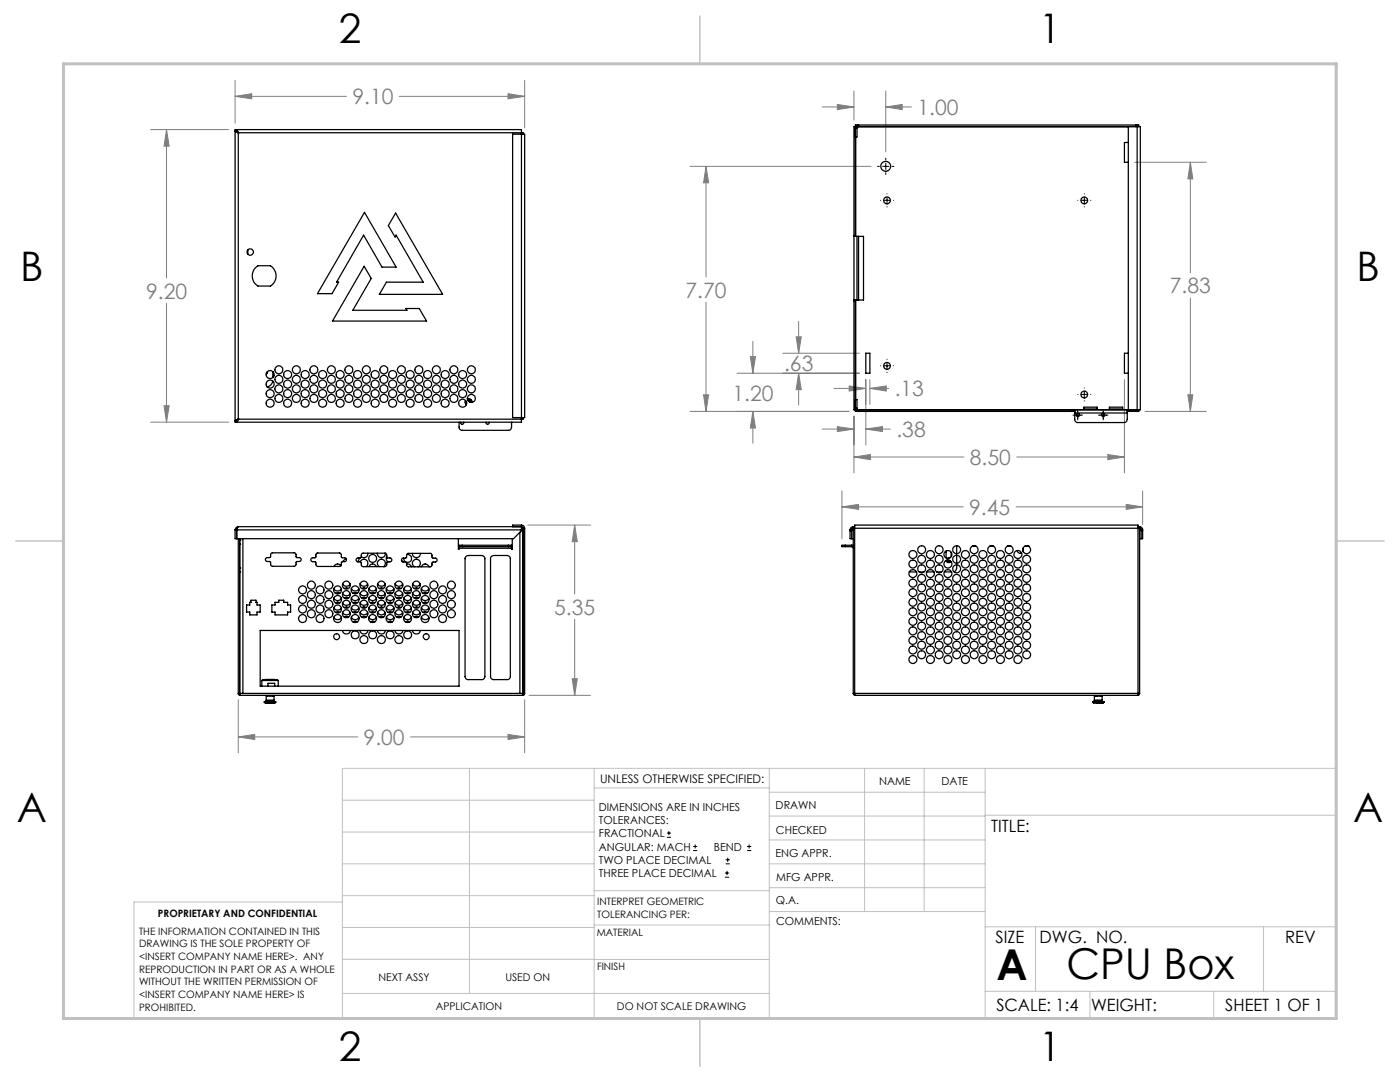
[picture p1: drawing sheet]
<svg xmlns="http://www.w3.org/2000/svg" width="279mm" height="216mm" viewBox="0 0 279 216" stroke-linecap="round" stroke-linejoin="round" font-family="sans-serif">
<g fill="none" stroke="#000" stroke-width=".2">
<path d="M175.1 33.2h.4M175.7 40h.1M176.1 33.2h1.3M176.4 40h1.3M176.8 31.6v.3M176.8 32.6v1.2M176.8 34.5v.3M177 38.7h.1M177 39.3v1.3M178 33.2h.4M178.3 40h.1M215.1 40h.1"/>
<path d="M215.8 40h1.2M216.4 38.7h.1M216.4 39.3v1.3M217.7 40h.1M177 41.2v.1M216.4 41.2v.1M175.7 73h.1M176.4 73h1.3M177 71.7h.1M177 72.4v1.2M177 74.3h.1M178.3 73h.1"/>
<path d="M215.1 78.7h.1M215.8 78.7h1.2M216.4 77.4h.1M216.4 78.1v1.2M216.4 80h.1M217.7 78.7h.1M214.1 82.8h1.9M215.1 81.9v1.9M219.2 82.8h1.9M220.2 81.9v1.9M133.1 167.1h.8M133.1 166.2h.8"/>
<path d="M133.5 165.8v.9M138.3 169.7h.8M138.3 168.9h.8M138.7 168.5v.8M144.7 175h.8M144.7 174.2h.8M144.8 172.4h.9M144.8 171.6h.9M145.1 173.8v.8M145.2 171.1v.9M149.1 169.7h.8M149.1 168.9h.8"/>
<path d="M149.5 168.5v.8"/>
</g>
<g fill="none" stroke="#808080" stroke-width=".2">
<path d="M46.9 19.2l3.3-.5v1zM46.9 16.1v8.5M46.9 19.2h22.2M79.7 19.2h25M101.4 18.7l3.3 .5-3.3 .5zM104.7 16.1v9.4M170.4 18.2v5.8M176.8 18.2v12.1M30.1 25.9h15.5M33.2 25.9l.6 3.3h-1.1zM33.2 25.9v29.6M137.7 33.2h36.1"/>
<path d="M140.9 33.2l.5 3.3h-1zM140.9 33.2v22.1M164.1 21.3h6.3M167.1 20.8l3.3 .5-3.3 .6zM176.8 21.3l3.3-.5v1.1zM176.8 21.3h5.1M226.4 32.4h14.3M237.6 32.4l.5 3.3h-1zM237.6 32.4v22M237.6 59.5v22.6M33.2 60.5v23.7M140.4 78.8h1l-.5 3.3z"/>
<path d="M140.9 60.3v21.8M147.1 74.5h24.4M149.8 71.2h1l-.6 3.3zM150.2 68.1v6.4M156.2 70.5h15.3M158.9 67.2h1l-.5 3.3zM159.4 74.5l.5 3.3h-1zM159.4 64.1v6.4M159.4 74.5v6.3M166.4 77.5h6.4M169.5 77l3.3 .5-3.3 .5zM172.8 75.7v13.1"/>
<path d="M173.6 77.5l3.3-.5v1zM173.6 75.7v5M173.6 77.5h3.8M224.4 75.7v18.7M237.1 78.8h1l-.5 3.3zM30.1 84.2h15.5M32.7 81h1.1l-.6 3.2zM137.7 82.1h31.7M150.2 82.1l.6 3.3h-1zM150.2 82.1v6.3M164.1 85.6h6.3M167.1 85.1l3.3 .5-3.3 .5z"/>
<path d="M168 98v9.5M170.4 91.2l3.3-.5v1zM170.4 83v11.4M170.4 91.2h22M172.8 85.6l3.3-.5v1zM172.8 85.6h4.9M202.9 91.2h21.5M221.1 90.7l3.3 .5-3.3 .5zM228 98v6.6M228.5 82.1h12.2M105.3 104.8h12.6M114.7 104.8l.5 3.3h-1z"/>
<path d="M114.7 104.8v13.7M168 101.1l3.3-.5v1zM168 101.1h24.2M202.8 101.1h25.2M224.8 100.6l3.2 .5-3.2 .5zM47.6 139.6v10.6M104.7 139.6v10.6M105.6 138.7h12.3M114.2 135.4h1l-.5 3.3zM114.7 123.6v15.1M47.6 147l3.2-.5v1.1zM47.6 147h23.8"/>
<path d="M81.9 147h22.8M101.4 146.5l3.3 .5-3.3 .6z"/>
</g>
<g fill="none" stroke="#c0c0c0" stroke-width=".2">
<path d="M68.3 159.7h50.3M93.7 153.3v44.9M118.6 153.3v49.9M118.6 157.2h34.9M153.5 153.3v49.9M153.5 158.1h43.1M172.5 153.3v28.6M184.4 153.3v28.6M196.6 153.3v49.9M68.3 180h-41.6v23.2h240v-49.9h-198.4v49.9M68.3 178.7h50.3M68.3 172.4h50.3"/>
<path d="M68.3 166h50.3M118.6 177.7h35M153.5 167.6h43.1M153.5 162.8h43.1M153.5 172.4h43.1M153.5 177.1h43.1M196.6 162.7h70.1M68.3 198.2h85.2M68.3 191.4l85.2 .1M68.3 185.1h50.3M118.6 184.6h35M153.6 181.9h43"/>
<path d="M196.6 197.8h70.1M196.6 184.9h70.1M206.7 184.9v12.9M217.5 197.8v5.4M242.2 197.8v5.4M252.2 184.9v12.9"/>
</g>
<path d="M139.7 3.2v9.5M3.1 107.9h9.6M266.7 107.9h9.5M139.7 203.2v9.6" fill="none" stroke="#c0c0c0" stroke-width=".3"/>
<path d="M12.7 12.7h254v190.5h-254z" fill="none" stroke="#c0c0c0" stroke-width=".6"/>
<path d="M114.7 104.8l.5 3.3h-1zM114.2 135.4h1l-.5 3.3zM101.4 146.5l3.3 .5-3.3 .6zM47.6 147l3.2-.5v1.1zM33.2 25.9l.6 3.3h-1.1zM32.7 81h1.1l-.6 3.2zM46.9 19.2l3.3-.5v1zM101.4 18.7l3.3 .5-3.3 .5zM168 101.1l3.3-.5v1zM224.8 100.6l3.2 .5-3.2 .5zM159.4 74.5l.5 3.3h-1zM158.9 67.2h1l-.5 3.3zM150.2 82.1l.6 3.3h-1zM149.8 71.2h1l-.6 3.3zM140.9 33.2l.5 3.3h-1zM140.4 78.8h1l-.5 3.3zM167.1 85.1l3.3 .5-3.3 .5zM172.8 85.6l3.3-.5v1zM167.1 20.8l3.3 .5-3.3 .6zM176.8 21.3l3.3-.5v1.1zM169.5 77l3.3 .5-3.3 .5zM173.6 77.5l3.3-.5v1zM221.1 90.7l3.3 .5-3.3 .5zM170.4 91.2l3.3-.5v1zM237.1 78.8h1l-.5 3.3zM237.6 32.4l.5 3.3h-1z" fill="#808080"/>
<g fill="none" stroke="#000" stroke-width=".25">
<path d="M46.9 25.9h57.2v58.3h-57.2zM47.2 26.2l.1-.3 .3 .6M47.2 26.2h-.3l.7 .3M47.2 26.2l.4 .3M47.6 26.5h56.8v.3l-.3-.2M47.6 26.5v57.1M47.6 26.5h.1M102.3 26.8h2.4v56.5h-2.4zM170.7 25.3h.1M170.8 27.3v19.9M170.8 25.3h-.4v56.5h.4M171 25.6v1.7h-.3"/>
<path d="M171.1 25.3h54.1M171.3 25.3v-.4a.6 .6 0 0 0-.6 .7h.3M171.3 25.3h-.2l-.1 .3M171.3 25.3h55.6M225.2 25.3v56.5h1.7M225.2 28.4h-.8v4h.8M226.6 25.3v-.4l.6 .4h.1v-.4h-56.6v22.3M226.9 25.3h.7v56.5h-.7M226.9 25.3v56.5M49.5 49.9v.8M50.9 53.6l.6-.6h2.5a2.39 2.39 0 0 1 0 4.1h-2.5a2.39 2.39 0 0 1-.6-3.5zM72.7 53.1l1.4 2.5-3.7 6.3h10.8l-.2-.3h2.7l1.4 2.5h-18.7z"/>
<path d="M72.7 42.4l6.4 10.9h-2.9l-3.6-6.4-5.4 9.4h.4l-1.3 2.3h-2.9zM79 42.5l9.3 16.2h-12.6l1.4-2.4h7.4l-5.4-9.4-.3 .4-1.3-2.3zM170.4 47.2h.6M170.4 59.9h.6M170.4 47h.3M170.7 59.9v22.2h43M170.8 59.9v19.8M171 47.2h.3M171 59.9h.3M171 47.2v12.7M171.3 47.2v12.7M171.3 47.2h1v12.7h-1"/>
<path d="M53.4 74.1v.3h-.2M54.5 76.1l-.5 .7-.7 .4M54.5 74.8v-.5v.9M54.7 75l-.2 .1 .1-.1M92.9 79.9v.6l.2 .3M93.3 79.6a.67 .67 0 0 1 .9 .7 .7 .7 0 0 0-.9-.7zM93.3 79.8l.5 .1 .1 .4M93.4 80h.3l.1 .3M170.4 60h.3M170.7 79.7h.3v1.8M172.8 70.5h.8v4h-.8zM225.2 70.5h-.8v4h.8"/>
<path d="M47.6 83.6l-.4 .6v-.2M47.6 83.6l-.4 .4M47.6 83.6l-.7 .4h.3M47.6 83.6h.1M91.6 84.2v1a.6 .6 0 0 0 .7 .7h9.2a.6 .6 0 0 0 .6-.7v-1M91.9 84.2a.32 .32 0 0 0 .3 .5 .32 .32 0 0 0 .3-.5M93.1 80.2v.2M97 84.2a.32 .32 0 0 0 .3 .5 .32 .32 0 0 0 .3-.5M104.1 83.5l.3-.2v.3h-56.8M170.8 81.7h.1M171 81.5h-.3a.6 .6 0 0 0 .6 .6v-.3M171 81.5l.1 .2 .2 .1"/>
<path d="M171.1 81.7h54.1M171.3 81.8h42.4M213.7 82.1h.6M213.7 81.8h.6M213.7 81.8v.3M214.3 81.8h10.8M214.3 82.1h.2M214.3 81.8v.3M214.5 82.4v1.3a.6 .6 0 0 0 .6 .6h9.2a.66 .66 0 0 0 .7-.6v-1.3M214.5 81.8v.3M214.5 82.1v.3M214.5 82.4h10.5"/>
<path d="M216.3 81.2h2.7v.4h-2.7zM221.4 81.2h2.6v.4h-2.6zM225 81.8v.3M225 82.1v.3M225 82.1h.1M225.1 82.1h.6M225.1 81.8h.6v.3M225.1 81.8v.3M226.6 81.8v.3l.6-.3h.1v.3h-1.6M46.9 105.7h57.2M46.9 105.7v1.8h55.6l1.6-1.6v-.2M47.2 105.7h.1"/>
<path d="M47.2 105.7v1.8M47.3 105.6l-.1 .1M47.6 105.1l-.4 .6M47.6 105.1a.65 .65 0 0 0-.7 .6M47.6 105.1h56.5M47.6 107.5v30.9M47.8 114.1h.1M47.8 107.8h.1M47.8 107.5l.1 31.2M47.8 108.6h.1M47.8 113.3h.1M48.5 107.5v30.9"/>
<path d="M50.1 119.8h1v.4h.2v.5h.6v1.4h-.6v.6h-1.5v-.6h-.6v-1.4h.6v-.5h.3zM53.1 111.4l.8-.2 .1-.6 .2-.3h4.6l.3 .3v.6l.6 .1a.39 .39 0 0 1 .4 .4 .39 .39 0 0 1-.4 .3h-.5l-.1 .7-.4 .3h-4.4l-.3-.3-.1-.7-.8-.1-.1-.2zM62.1 111.4l.9-.1v-.6l.3-.4h4.6l.2 .4v.5l.7 .1a.39 .39 0 0 1 .3 .4 .39 .39 0 0 1-.3 .4h-.6l-.1 .6-.3 .3h-4.4l-.4-.3-.1-.6-.8-.1-.1-.3zM66.6 117.4a.79 .79 0 0 0 .8 .5 .79 .79 0 0 0 .7-.5M66.6 119.3a.79 .79 0 0 0 .8 .5 .79 .79 0 0 0 .7-.5M67 118.4l.4-.1 .4 .1M68.1 112.9a.81 .81 0 0 0-1.5 .1M68.4 118.4a.82 .82 0 0 0 .7 .5 .82 .82 0 0 0 .8-.5M68.4 116.5a.82 .82 0 0 0 .7 .5 .82 .82 0 0 0 .8-.5M68.7 117.4l.4-.1 .4 .1M68.7 119.3l.4-.1 .4 .1M69.1 111.6l-.4 .1-.3 .4"/>
<path d="M70.1 117.4a.79 .79 0 0 0 .8 .5 .79 .79 0 0 0 .7-.5M70.1 119.3a.79 .79 0 0 0 .8 .5 .79 .79 0 0 0 .7-.5M70.4 118.4l.5-.1 .4 .1M71.3 111.3h.7l.1-.7 .2-.2h4.6l.3 .2v.6l.6 .1a.39 .39 0 0 1 .4 .4 .39 .39 0 0 1-.4 .4h-.5l-.1 .7-.4 .3h-4.4l-.3-.3-.1-.7h-.7l-.2-.2v-.3zM71.6 111.3v.5l-.3 .3M71.9 118.4a.82 .82 0 0 0 .7 .5 .82 .82 0 0 0 .8-.5M71.9 116.5a.82 .82 0 0 0 .7 .5 .82 .82 0 0 0 .8-.5M71.9 112.1a.79 .79 0 0 1 1.2-.3 .79 .79 0 0 1-.1 1.3M72.2 117.4l.4-.1 .4 .1M72.2 119.3l.4-.1 .4 .1M73.4 110.4a.77 .77 0 0 1-.4 .8 .77 .77 0 0 1-.9-.1M73.6 117.4a.79 .79 0 0 0 .8 .5 .79 .79 0 0 0 .7-.5"/>
<path d="M73.6 113.1a.78 .78 0 0 1 .8-.6 .78 .78 0 0 1 .7 .6M73.6 119.3a.79 .79 0 0 0 .8 .5 .79 .79 0 0 0 .7-.5M73.9 118.4l.5-.1 .4 .1M75.3 110.4a.8 .8 0 0 0 .8 .9 .8 .8 0 0 0 .8-.9M75.4 118.4a.82 .82 0 0 0 .7 .5 .82 .82 0 0 0 .8-.5M75.4 116.5a.82 .82 0 0 0 .7 .5 .82 .82 0 0 0 .8-.5M75.7 117.4l.4-.1 .4 .1M75.7 113.1a.8 .8 0 0 1-.2-1.2 .8 .8 0 0 1 1.2 0 .8 .8 0 0 1-.2 1.2M75.7 119.3l.4-.1 .4 .1M77.1 117.4a.79 .79 0 0 0 .7 .5 .79 .79 0 0 0 .8-.5M77.1 119.3a.79 .79 0 0 0 .7 .5 .79 .79 0 0 0 .8-.5M77.2 111.1l-.1 .4 .4 .6"/>
<path d="M77.4 118.4l.5-.1 .4 .1M78.8 118.4a.82 .82 0 0 0 .8 .5 .82 .82 0 0 0 .8-.5M78.8 116.5a.82 .82 0 0 0 .8 .5 .82 .82 0 0 0 .8-.5M79.2 117.4l.4-.1 .4 .1M79.2 119.3l.4-.1 .4 .1M80.1 111.8l.3 .3M80.2 111.5l.9-.2v-.6l.3-.3h4.6l.2 .3v.5l.7 .2a.39 .39 0 0 1 .3 .4 .39 .39 0 0 1-.3 .3l-.6 .1-.1 .6-.3 .3h-4.4l-.4-.3v-.6l-.9-.2-.1-.2zM80.6 117.4a.79 .79 0 0 0 .7 .5 .79 .79 0 0 0 .8-.5M80.6 119.3a.79 .79 0 0 0 .7 .5 .79 .79 0 0 0 .8-.5M80.9 118.4l.5-.1 .4 .1M81.1 112.6h.5l.5 .5M81.2 110.7a.79 .79 0 0 1 1 .6 .79 .79 0 0 1-.8 .9 .79 .79 0 0 1-.8-.8"/>
<path d="M82.3 110.4a.8 .8 0 0 0 .8 .9 .8 .8 0 0 0 .8-.9M82.3 118.4a.82 .82 0 0 0 .8 .5 .82 .82 0 0 0 .8-.5M82.3 116.5a.82 .82 0 0 0 .8 .5 .82 .82 0 0 0 .8-.5M82.7 117.4l.4-.1 .4 .1M82.7 119.3l.4-.1 .4 .1M82.8 113.1a.8 .8 0 0 1-.3-1.2 .8 .8 0 0 1 1.2 0 .8 .8 0 0 1-.3 1.2M84.1 117.4a.79 .79 0 0 0 .7 .5 .79 .79 0 0 0 .8-.5M84.1 113.1a.79 .79 0 0 1 .8-.6 .79 .79 0 0 1 .7 .6M84.1 119.3a.79 .79 0 0 0 .7 .5 .79 .79 0 0 0 .8-.5M84.4 118.4l.4-.1 .5 .1M91.5 107.5v2.1h.1v-.2M91.6 109.1h.7"/>
<path d="M91.6 109.1v.3M91.6 109.4h10.5M92.3 108.8h-.7v.3M92.3 108.8v.3M92.3 108.8h9.2M92.3 109.1h9.2M93 111.1l.5-.3h2.6a.66 .66 0 0 1 .7 .7v23.5a.6 .6 0 0 1-.7 .6h-2.6a.6 .6 0 0 1-.7-.6v-23.6zM98.1 111.1l.4-.3h2.7a.66 .66 0 0 1 .6 .7v23.5a.6 .6 0 0 1-.6 .6h-2.7a.6 .6 0 0 1-.6-.6v-23.6zM101.5 109.1h.6M101.5 108.8h.6v.3M101.5 108.8v.3M102.1 109.1v.3"/>
<path d="M102.2 107.5v2.1h-.1v-.2M103.8 106.2v32.2M104.1 105.1v.6M104.1 105.4h.3M104.1 105.1l.3 .3M104.1 104.8a.6 .6 0 0 1 .6 .6M104.1 104.8v.3M104.1 104.8h-1.8v.3M104.4 105.4l-.1 33.3M104.4 105.4h.3M104.7 105.4v33M168.7 108.8h-.7v.3h.7"/>
<path d="M168.7 108.8h1.3M168.7 109.1h1.3M168.7 108.8v.3M169.7 105.7h.6M169.7 105.7v1.8h.6M169.7 105.9h.3M170 105.7h.1M170 109.1l.3 .3M170 108.8l.3 .1M170 105.7v1.8M170 108.8v.3M170 105.6v.1"/>
<path d="M170.3 105.4l-.3 .1v.2M170.3 105.1a.6 .6 0 0 0-.6 .6M170.3 105.4l-.3 .3M170.3 105.4h.3M170.3 105.1h.3M170.3 105.1v33.3M170.6 105.4v-.6h56.5v.6M170.6 105.4v33.3M170.6 105.4h56.5M181.5 114.1h1.4M183.4 114.1h1M185 114.1h1.4"/>
<path d="M186.9 114.1h1M188.5 114.1h1.4M188.8 111.8a.53 .53 0 0 0 .4 .5 .53 .53 0 0 0 .6-.3M188.9 111.8l.3 .3h.3l.2-.1M188.9 109.9l-.1 1.4M189 111.8l.3 .3 .3-.2M189.2 111.8l.1 .1 .1-.1M189.5 111.4h-.4M189.8 110.2v.9M190.9 112.7v.9l-.5 .5M190.9 108.9v1.6M190.9 110.8v1.6"/>
<path d="M194.1 109h.7M197.6 109h.7M201 109h.8M203 109.9l.4 .5 .5-.1M204.2 109.4v.7M204.5 109h.7M205.2 109h.1M227.1 105.4h.5l.2 .3M227.1 105.4l-.1 33.3M227.1 105.1h.3M227.4 105.1a.6 .6 0 0 1 .6 .6M227.4 105.7h.6"/>
<path d="M227.4 105.1v33.3M227.7 105.6l.1 .1M227.8 105.7h.1M227.8 105.9h.2M227.8 105.7v1.8M228 105.7v1.8h-.6M47.6 138.4l.1 .2 .2 .1M47.6 138.4h57.1M47.9 138.7h56.4M51.9 125.8h39.7v11.1h-39.7zM52.2 135.8h3.3M52.2 135.8l.2-.2h3l.1 .2"/>
<path d="M52.2 135.8v1.1M53 135.6h1.8M53.1 139.7l1.6 .1zM53.1 139.8h1.5M53.1 139.9h1.6M53.2 138.9h1.5M53.4 138.7v.1M53.5 136.9v-.6h1.3v.6M54.3 120.7h.6v-.5h.7v-.4h1v.4h.8v.5h.6v1.4h-.6v.6h-2.5v-.6h-.6zM54.4 138.7v.1M54.6 139.7v.1M54.6 139.8v.1"/>
<path d="M54.6 139.8h.1M54.7 138.9l-1.6-.1v1.2M54.7 138.9v1.1M55.5 135.8v1.1M66.6 121.2a.79 .79 0 0 0 .8 .5 .79 .79 0 0 0 .7-.5M66.6 123.1a.79 .79 0 0 0 .8 .5 .79 .79 0 0 0 .7-.4M67 120.3l.4-.1 .4 .1M67 122.2l.4-.1 .4 .1M68.3 125.8a.8 .8 0 0 0 .8 .7 .8 .8 0 0 0 .8-.7M68.4 120.3a.82 .82 0 0 0 .7 .5 .82 .82 0 0 0 .8-.5M68.4 122.2a.82 .82 0 0 0 .7 .5 .82 .82 0 0 0 .8-.5M68.7 121.2l.4-.1 .4 .1"/>
<path d="M68.7 123.2l.4-.2 .4 .2M70.1 121.2a.79 .79 0 0 0 .8 .5 .79 .79 0 0 0 .7-.5M70.1 123.1a.79 .79 0 0 0 .8 .5 .79 .79 0 0 0 .7-.4M70.4 120.3l.5-.1 .4 .1M70.4 122.2l.5-.1 .4 .1M70.4 124.1l.5-.1 .4 .1M71.8 125.8a.8 .8 0 0 0 .8 .7 .8 .8 0 0 0 .8-.7M71.9 120.3a.82 .82 0 0 0 .7 .5 .82 .82 0 0 0 .8-.5M71.9 122.2a.82 .82 0 0 0 .7 .5 .82 .82 0 0 0 .8-.5M72.2 121.2l.4-.1 .4 .1M72.2 123.2l.4-.2 .4 .2M73.6 121.2a.79 .79 0 0 0 .8 .5 .79 .79 0 0 0 .7-.5"/>
<path d="M73.6 123.1a.79 .79 0 0 0 .8 .5 .79 .79 0 0 0 .7-.4M73.9 120.3l.5-.1 .4 .1M73.9 122.2l.5-.1 .4 .1M73.9 124.1l.5-.1 .4 .1M75.3 125.8a.8 .8 0 0 0 .8 .7 .8 .8 0 0 0 .8-.7M75.4 120.3a.82 .82 0 0 0 .7 .5 .82 .82 0 0 0 .8-.5M75.4 122.2a.82 .82 0 0 0 .7 .5 .82 .82 0 0 0 .8-.5M75.7 121.2l.4-.1 .4 .1M75.7 123.2l.4-.2 .4 .2M77.1 121.2a.79 .79 0 0 0 .7 .5 .79 .79 0 0 0 .8-.5M77.1 123.1a.79 .79 0 0 0 .7 .5 .79 .79 0 0 0 .8-.4M77.4 120.3l.5-.1 .4 .1"/>
<path d="M77.4 122.2l.5-.1 .4 .1M77.4 124.1l.5-.1 .4 .1M78.8 125.8a.8 .8 0 0 0 .8 .7 .8 .8 0 0 0 .8-.7M78.8 120.3a.82 .82 0 0 0 .8 .5 .82 .82 0 0 0 .8-.5M78.8 122.2a.82 .82 0 0 0 .8 .5 .82 .82 0 0 0 .8-.5M79.2 121.2l.4-.1 .4 .1M79.2 123.2l.4-.2 .4 .2M80.6 121.2a.79 .79 0 0 0 .7 .5 .79 .79 0 0 0 .8-.5M80.6 123.1a.79 .79 0 0 0 .7 .5 .79 .79 0 0 0 .8-.4M80.9 120.3l.5-.1 .4 .1M80.9 122.2l.5-.1 .4 .1M80.9 124.1l.5-.1 .4 .1"/>
<path d="M82.3 125.8a.8 .8 0 0 0 .8 .7 .8 .8 0 0 0 .8-.7M82.3 120.3a.82 .82 0 0 0 .8 .5 .82 .82 0 0 0 .8-.5M82.3 122.2a.82 .82 0 0 0 .8 .5 .82 .82 0 0 0 .8-.5M82.7 121.2l.4-.1 .4 .1M82.7 123.2l.4-.2 .4 .2M84.1 121.2a.79 .79 0 0 0 .7 .5 .79 .79 0 0 0 .8-.5M84.1 123.1a.79 .79 0 0 0 .7 .5 .79 .79 0 0 0 .8-.4M84.4 120.3l.4-.1 .5 .1M84.4 122.2l.4-.1 .5 .1M104.7 138.4l-.1 .2-.3 .1M170.3 138.4l.1 .2 .2 .1M170.3 138.4h57.1"/>
<path d="M170.6 138.7h56.4M218.4 139.8h1.6M218.4 139.7l.6 .1zM218.4 139.9h1.6M218.4 138.9h1.6M218.4 138.9v1.1M218.4 139.7v.1M218.4 139.8v.1M218.7 138.7v.1M219 139.7l1 .1zM219.7 138.7v.1M219.9 138.8l-1.5 .1"/>
<path d="M220 138.8v.1M220 138.9v1.1M227.4 138.4l-.1 .2-.3 .1M52.9 140.2v.1M52.9 140h-.2v.2h.6M52.9 140h.4M52.9 140l.1 .2M53 140.3h1.8M53 140.2h1.8M53 140.2h-.1M53.3 140v.2M53.3 140.2h.6"/>
<path d="M53.3 140h.6M53.9 140.2h.5M53.9 140h.5M53.9 140v.2M54.4 140v.2M54.4 140.2h.5M54.4 140h.5M54.8 140.2h.1M54.9 140.3h.1M54.9 140h.1l-.1 .2M54.9 140v.2M218.2 140h-.1l.1 .2"/>
<path d="M218.2 140.2h.5M218.2 140h.5M218.2 140v.2M218.3 140.2l.6 .1M218.3 140.2h1.8M218.3 140.2h.1M218.7 140.2h.4M218.7 140h.4M218.7 140v.2M218.9 140.2h1.3M219.1 140.2h.7M219.1 140h.7"/>
<path d="M219.1 140v.2M219.8 140h.3M219.8 140v.2M220.1 140h.2v.2h-.5M220.1 140.2h.1M220.1 140v.2M220.2 140.2l-1.3 .1"/>
<circle cx="176.8" cy="33.2" r=".99"/>
<circle cx="177" cy="40" r=".68"/>
<circle cx="216.4" cy="40" r=".68"/>
<circle cx="49.9" cy="50.3" r=".64"/>
<circle cx="53.9" cy="78.5" r=".78"/>
<circle cx="53.9" cy="74.7" r=".78"/>
<circle cx="53.9" cy="76.6" r=".78"/>
<circle cx="55.6" cy="77.6" r=".79"/>
<circle cx="55.6" cy="79.5" r=".79"/>
<circle cx="55.6" cy="75.7" r=".79"/>
<circle cx="55.6" cy="73.8" r=".79"/>
<circle cx="57.4" cy="78.5" r=".78"/>
<circle cx="57.4" cy="74.7" r=".78"/>
<circle cx="57.4" cy="76.6" r=".78"/>
<circle cx="59.1" cy="77.6" r=".79"/>
<circle cx="59.1" cy="79.5" r=".79"/>
<circle cx="59.1" cy="75.7" r=".79"/>
<circle cx="59.1" cy="73.8" r=".79"/>
<circle cx="60.9" cy="78.5" r=".78"/>
<circle cx="60.9" cy="74.7" r=".78"/>
<circle cx="60.9" cy="76.6" r=".78"/>
<circle cx="62.6" cy="75.7" r=".79"/>
<circle cx="62.6" cy="79.5" r=".79"/>
<circle cx="62.6" cy="77.6" r=".79"/>
<circle cx="62.6" cy="73.8" r=".79"/>
<circle cx="64.4" cy="78.5" r=".78"/>
<circle cx="64.4" cy="74.7" r=".78"/>
<circle cx="64.4" cy="76.6" r=".78"/>
<circle cx="66.1" cy="77.6" r=".79"/>
<circle cx="66.1" cy="79.5" r=".79"/>
<circle cx="66.1" cy="75.7" r=".79"/>
<circle cx="66.1" cy="73.8" r=".79"/>
<circle cx="67.9" cy="78.5" r=".78"/>
<circle cx="67.9" cy="74.7" r=".78"/>
<circle cx="67.9" cy="76.6" r=".78"/>
<circle cx="69.6" cy="79.5" r=".79"/>
<circle cx="69.6" cy="75.7" r=".79"/>
<circle cx="69.6" cy="77.6" r=".79"/>
<circle cx="69.6" cy="73.8" r=".79"/>
<circle cx="71.4" cy="78.5" r=".78"/>
<circle cx="71.4" cy="74.7" r=".78"/>
<circle cx="71.4" cy="76.6" r=".78"/>
<circle cx="73.1" cy="79.5" r=".79"/>
<circle cx="73.1" cy="77.6" r=".79"/>
<circle cx="73.1" cy="75.7" r=".79"/>
<circle cx="73.1" cy="73.8" r=".79"/>
<circle cx="74.9" cy="78.5" r=".78"/>
<circle cx="74.9" cy="74.7" r=".78"/>
<circle cx="74.9" cy="76.6" r=".78"/>
<circle cx="76.6" cy="79.5" r=".79"/>
<circle cx="76.6" cy="77.6" r=".79"/>
<circle cx="76.6" cy="75.7" r=".79"/>
<circle cx="76.6" cy="73.8" r=".79"/>
<circle cx="78.4" cy="78.5" r=".78"/>
<circle cx="78.4" cy="74.7" r=".78"/>
<circle cx="78.4" cy="76.6" r=".78"/>
<circle cx="80.1" cy="77.6" r=".79"/>
<circle cx="80.1" cy="75.7" r=".79"/>
<circle cx="80.1" cy="79.5" r=".79"/>
<circle cx="80.1" cy="73.8" r=".79"/>
<circle cx="81.9" cy="78.5" r=".78"/>
<circle cx="81.9" cy="74.7" r=".78"/>
<circle cx="81.9" cy="76.6" r=".78"/>
<circle cx="83.6" cy="79.5" r=".79"/>
<circle cx="83.6" cy="75.7" r=".79"/>
<circle cx="83.6" cy="77.6" r=".79"/>
<circle cx="83.6" cy="73.8" r=".79"/>
<circle cx="85.3" cy="78.5" r=".78"/>
<circle cx="85.3" cy="74.7" r=".78"/>
<circle cx="85.3" cy="76.6" r=".78"/>
<circle cx="87.1" cy="75.7" r=".79"/>
<circle cx="87.1" cy="79.5" r=".79"/>
<circle cx="87.1" cy="77.6" r=".79"/>
<circle cx="87.1" cy="73.8" r=".79"/>
<circle cx="88.8" cy="78.5" r=".78"/>
<circle cx="88.8" cy="74.7" r=".78"/>
<circle cx="88.8" cy="76.6" r=".78"/>
<circle cx="90.6" cy="79.5" r=".79"/>
<circle cx="90.6" cy="77.6" r=".79"/>
<circle cx="90.6" cy="75.7" r=".79"/>
<circle cx="90.6" cy="73.8" r=".79"/>
<circle cx="92.3" cy="78.5" r=".78"/>
<circle cx="92.3" cy="74.7" r=".78"/>
<circle cx="92.3" cy="76.6" r=".78"/>
<circle cx="94.1" cy="77.6" r=".79"/>
<circle cx="94.1" cy="75.7" r=".79"/>
<circle cx="94.1" cy="79.5" r=".79"/>
<circle cx="94.1" cy="73.8" r=".79"/>
<circle cx="177" cy="73" r=".68"/>
<circle cx="216.4" cy="78.7" r=".68"/>
<circle cx="53.9" cy="80.5" r=".78"/>
<circle cx="57.4" cy="80.5" r=".78"/>
<circle cx="60.9" cy="80.5" r=".78"/>
<circle cx="64.4" cy="80.5" r=".78"/>
<circle cx="67.9" cy="80.5" r=".78"/>
<circle cx="71.4" cy="80.5" r=".78"/>
<circle cx="74.9" cy="80.5" r=".78"/>
<circle cx="78.4" cy="80.5" r=".78"/>
<circle cx="81.9" cy="80.5" r=".78"/>
<circle cx="85.3" cy="80.5" r=".78"/>
<circle cx="88.8" cy="80.5" r=".78"/>
<circle cx="92.3" cy="80.5" r=".78"/>
<circle cx="215.1" cy="82.8" r=".33"/>
<circle cx="220.2" cy="82.8" r=".33"/>
<circle cx="60.4" cy="119.6" r=".79"/>
<circle cx="60.4" cy="117.7" r=".79"/>
<circle cx="62.1" cy="118.7" r=".8"/>
<circle cx="62.1" cy="116.8" r=".8"/>
<circle cx="63.9" cy="117.7" r=".79"/>
<circle cx="63.9" cy="119.6" r=".79"/>
<circle cx="65.6" cy="118.7" r=".8"/>
<circle cx="65.6" cy="116.8" r=".8"/>
<circle cx="67.4" cy="119.6" r=".79"/>
<circle cx="67.4" cy="117.7" r=".79"/>
<circle cx="69.1" cy="118.7" r=".8"/>
<circle cx="69.1" cy="116.8" r=".8"/>
<circle cx="70.9" cy="117.7" r=".79"/>
<circle cx="70.9" cy="119.6" r=".79"/>
<circle cx="72.6" cy="118.7" r=".8"/>
<circle cx="72.6" cy="116.8" r=".8"/>
<circle cx="74.3" cy="117.7" r=".79"/>
<circle cx="74.3" cy="119.6" r=".79"/>
<circle cx="74.4" cy="111.4" r=".81"/>
<circle cx="76.1" cy="118.7" r=".8"/>
<circle cx="76.1" cy="116.8" r=".8"/>
<circle cx="77.8" cy="117.7" r=".79"/>
<circle cx="77.8" cy="119.6" r=".79"/>
<circle cx="79.6" cy="118.7" r=".8"/>
<circle cx="79.6" cy="116.8" r=".8"/>
<circle cx="81.3" cy="117.7" r=".79"/>
<circle cx="81.3" cy="119.6" r=".79"/>
<circle cx="83.1" cy="118.7" r=".8"/>
<circle cx="83.1" cy="116.8" r=".8"/>
<circle cx="84.8" cy="117.7" r=".79"/>
<circle cx="84.8" cy="119.6" r=".79"/>
<circle cx="86.6" cy="118.7" r=".8"/>
<circle cx="86.6" cy="116.8" r=".8"/>
<circle cx="88.3" cy="119.6" r=".79"/>
<circle cx="88.3" cy="117.7" r=".79"/>
<circle cx="90.1" cy="118.7" r=".8"/>
<circle cx="90.1" cy="116.8" r=".8"/>
<circle cx="182.2" cy="118.3" r=".79"/>
<circle cx="182.2" cy="116.4" r=".79"/>
<circle cx="182.2" cy="110.6" r=".79"/>
<circle cx="182.2" cy="114.5" r=".79"/>
<circle cx="182.2" cy="112.5" r=".79"/>
<circle cx="183.9" cy="113.5" r=".8"/>
<circle cx="183.9" cy="115.4" r=".8"/>
<circle cx="183.9" cy="111.6" r=".8"/>
<circle cx="183.9" cy="119.2" r=".8"/>
<circle cx="183.9" cy="109.7" r=".8"/>
<circle cx="183.9" cy="117.3" r=".8"/>
<circle cx="185.7" cy="110.6" r=".79"/>
<circle cx="185.7" cy="118.3" r=".79"/>
<circle cx="185.7" cy="116.4" r=".79"/>
<circle cx="185.7" cy="114.5" r=".79"/>
<circle cx="185.7" cy="112.5" r=".79"/>
<circle cx="187.4" cy="111.6" r=".8"/>
<circle cx="187.4" cy="113.5" r=".8"/>
<circle cx="187.4" cy="115.4" r=".8"/>
<circle cx="187.4" cy="119.2" r=".8"/>
<circle cx="187.4" cy="117.3" r=".8"/>
<circle cx="187.4" cy="109.7" r=".8"/>
<circle cx="189.2" cy="118.3" r=".79"/>
<circle cx="189.2" cy="110.6" r=".79"/>
<circle cx="189.2" cy="116.4" r=".79"/>
<circle cx="189.2" cy="114.5" r=".79"/>
<circle cx="189.2" cy="112.5" r=".79"/>
<circle cx="190.9" cy="115.4" r=".8"/>
<circle cx="190.9" cy="111.6" r=".8"/>
<circle cx="190.9" cy="113.5" r=".8"/>
<circle cx="190.9" cy="119.2" r=".8"/>
<circle cx="190.9" cy="117.3" r=".8"/>
<circle cx="190.9" cy="109.7" r=".8"/>
<circle cx="192.7" cy="118.3" r=".79"/>
<circle cx="192.7" cy="116.4" r=".79"/>
<circle cx="192.7" cy="110.6" r=".79"/>
<circle cx="192.7" cy="112.5" r=".79"/>
<circle cx="192.7" cy="114.5" r=".79"/>
<circle cx="194.4" cy="113.5" r=".8"/>
<circle cx="194.4" cy="115.4" r=".8"/>
<circle cx="194.4" cy="111.6" r=".8"/>
<circle cx="194.4" cy="119.2" r=".8"/>
<circle cx="194.4" cy="109.7" r=".8"/>
<circle cx="194.4" cy="117.3" r=".8"/>
<circle cx="196.1" cy="110.6" r=".79"/>
<circle cx="196.1" cy="118.3" r=".79"/>
<circle cx="196.1" cy="116.4" r=".79"/>
<circle cx="196.1" cy="114.5" r=".79"/>
<circle cx="196.1" cy="112.5" r=".79"/>
<circle cx="197.9" cy="111.6" r=".8"/>
<circle cx="197.9" cy="115.4" r=".8"/>
<circle cx="197.9" cy="113.5" r=".8"/>
<circle cx="197.9" cy="119.2" r=".8"/>
<circle cx="197.9" cy="117.3" r=".8"/>
<circle cx="197.9" cy="109.7" r=".8"/>
<circle cx="199.6" cy="116.4" r=".79"/>
<circle cx="199.6" cy="110.6" r=".79"/>
<circle cx="199.6" cy="118.3" r=".79"/>
<circle cx="199.6" cy="114.5" r=".79"/>
<circle cx="199.6" cy="112.5" r=".79"/>
<circle cx="201.4" cy="111.6" r=".8"/>
<circle cx="201.4" cy="115.4" r=".8"/>
<circle cx="201.4" cy="113.5" r=".8"/>
<circle cx="201.4" cy="119.2" r=".8"/>
<circle cx="201.4" cy="109.7" r=".8"/>
<circle cx="201.4" cy="117.3" r=".8"/>
<circle cx="203.1" cy="116.4" r=".79"/>
<circle cx="203.1" cy="118.3" r=".79"/>
<circle cx="203.1" cy="110.6" r=".79"/>
<circle cx="203.1" cy="114.5" r=".79"/>
<circle cx="203.1" cy="112.5" r=".79"/>
<circle cx="204.9" cy="111.6" r=".8"/>
<circle cx="204.9" cy="115.4" r=".8"/>
<circle cx="204.9" cy="113.5" r=".8"/>
<circle cx="204.9" cy="119.2" r=".8"/>
<circle cx="204.9" cy="117.3" r=".8"/>
<circle cx="204.9" cy="109.7" r=".8"/>
<circle cx="60.4" cy="123.4" r=".79"/>
<circle cx="60.4" cy="121.5" r=".79"/>
<circle cx="62.1" cy="120.6" r=".8"/>
<circle cx="62.1" cy="122.5" r=".8"/>
<circle cx="63.9" cy="123.4" r=".79"/>
<circle cx="63.9" cy="121.5" r=".79"/>
<circle cx="65.6" cy="120.6" r=".8"/>
<circle cx="65.6" cy="122.5" r=".8"/>
<circle cx="67.2" cy="127.1" r=".58"/>
<circle cx="67.4" cy="123.4" r=".79"/>
<circle cx="67.4" cy="121.5" r=".79"/>
<circle cx="69.1" cy="120.6" r=".8"/>
<circle cx="69.1" cy="122.5" r=".8"/>
<circle cx="70.9" cy="123.4" r=".79"/>
<circle cx="70.9" cy="121.5" r=".79"/>
<circle cx="70.9" cy="126.7" r=".81"/>
<circle cx="72.6" cy="120.6" r=".8"/>
<circle cx="72.6" cy="122.5" r=".8"/>
<circle cx="72.6" cy="127.6" r=".8"/>
<circle cx="74.3" cy="123.4" r=".79"/>
<circle cx="74.3" cy="121.5" r=".79"/>
<circle cx="74.4" cy="126.7" r=".81"/>
<circle cx="76.1" cy="120.6" r=".8"/>
<circle cx="76.1" cy="122.5" r=".8"/>
<circle cx="76.1" cy="127.6" r=".8"/>
<circle cx="77.8" cy="123.4" r=".79"/>
<circle cx="77.8" cy="121.5" r=".79"/>
<circle cx="77.9" cy="126.7" r=".81"/>
<circle cx="79.6" cy="120.6" r=".8"/>
<circle cx="79.6" cy="122.5" r=".8"/>
<circle cx="79.6" cy="127.6" r=".8"/>
<circle cx="81.3" cy="123.4" r=".79"/>
<circle cx="81.3" cy="121.5" r=".79"/>
<circle cx="81.4" cy="126.7" r=".81"/>
<circle cx="83.1" cy="120.6" r=".8"/>
<circle cx="83.1" cy="122.5" r=".8"/>
<circle cx="84.8" cy="123.4" r=".79"/>
<circle cx="84.8" cy="121.5" r=".79"/>
<circle cx="85.1" cy="127" r=".57"/>
<circle cx="86.6" cy="120.6" r=".8"/>
<circle cx="86.6" cy="122.5" r=".8"/>
<circle cx="88.3" cy="123.4" r=".79"/>
<circle cx="88.3" cy="121.5" r=".79"/>
<circle cx="90.1" cy="120.6" r=".8"/>
<circle cx="90.1" cy="122.5" r=".8"/>
<circle cx="182.2" cy="127.8" r=".79"/>
<circle cx="182.2" cy="131.6" r=".79"/>
<circle cx="182.2" cy="124" r=".79"/>
<circle cx="182.2" cy="129.7" r=".79"/>
<circle cx="182.2" cy="125.9" r=".79"/>
<circle cx="182.2" cy="122.1" r=".79"/>
<circle cx="182.2" cy="120.2" r=".79"/>
<circle cx="183.9" cy="123" r=".8"/>
<circle cx="183.9" cy="128.7" r=".8"/>
<circle cx="183.9" cy="124.9" r=".8"/>
<circle cx="183.9" cy="121.1" r=".8"/>
<circle cx="183.9" cy="126.8" r=".8"/>
<circle cx="183.9" cy="130.7" r=".8"/>
<circle cx="185.7" cy="127.8" r=".79"/>
<circle cx="185.7" cy="131.6" r=".79"/>
<circle cx="185.7" cy="120.2" r=".79"/>
<circle cx="185.7" cy="125.9" r=".79"/>
<circle cx="185.7" cy="124" r=".79"/>
<circle cx="185.7" cy="129.7" r=".79"/>
<circle cx="185.7" cy="122.1" r=".79"/>
<circle cx="187.4" cy="123" r=".8"/>
<circle cx="187.4" cy="124.9" r=".8"/>
<circle cx="187.4" cy="121.1" r=".8"/>
<circle cx="187.4" cy="130.7" r=".8"/>
<circle cx="187.4" cy="126.8" r=".8"/>
<circle cx="187.4" cy="128.7" r=".8"/>
<circle cx="189.2" cy="127.8" r=".79"/>
<circle cx="189.2" cy="131.6" r=".79"/>
<circle cx="189.2" cy="122.1" r=".79"/>
<circle cx="189.2" cy="125.9" r=".79"/>
<circle cx="189.2" cy="120.2" r=".79"/>
<circle cx="189.2" cy="129.7" r=".79"/>
<circle cx="189.2" cy="124" r=".79"/>
<circle cx="190.9" cy="123" r=".8"/>
<circle cx="190.9" cy="130.7" r=".8"/>
<circle cx="190.9" cy="128.7" r=".8"/>
<circle cx="190.9" cy="121.1" r=".8"/>
<circle cx="190.9" cy="126.8" r=".8"/>
<circle cx="190.9" cy="124.9" r=".8"/>
<circle cx="192.7" cy="127.8" r=".79"/>
<circle cx="192.7" cy="131.6" r=".79"/>
<circle cx="192.7" cy="122.1" r=".79"/>
<circle cx="192.7" cy="125.9" r=".79"/>
<circle cx="192.7" cy="120.2" r=".79"/>
<circle cx="192.7" cy="129.7" r=".79"/>
<circle cx="192.7" cy="124" r=".79"/>
<circle cx="194.4" cy="123" r=".8"/>
<circle cx="194.4" cy="130.7" r=".8"/>
<circle cx="194.4" cy="124.9" r=".8"/>
<circle cx="194.4" cy="128.7" r=".8"/>
<circle cx="194.4" cy="121.1" r=".8"/>
<circle cx="194.4" cy="126.8" r=".8"/>
<circle cx="196.1" cy="127.8" r=".79"/>
<circle cx="196.1" cy="131.6" r=".79"/>
<circle cx="196.1" cy="124" r=".79"/>
<circle cx="196.1" cy="129.7" r=".79"/>
<circle cx="196.1" cy="120.2" r=".79"/>
<circle cx="196.1" cy="125.9" r=".79"/>
<circle cx="196.1" cy="122.1" r=".79"/>
<circle cx="197.9" cy="123" r=".8"/>
<circle cx="197.9" cy="124.9" r=".8"/>
<circle cx="197.9" cy="121.1" r=".8"/>
<circle cx="197.9" cy="128.7" r=".8"/>
<circle cx="197.9" cy="130.7" r=".8"/>
<circle cx="197.9" cy="126.8" r=".8"/>
<circle cx="199.6" cy="127.8" r=".79"/>
<circle cx="199.6" cy="131.6" r=".79"/>
<circle cx="199.6" cy="129.7" r=".79"/>
<circle cx="199.6" cy="122.1" r=".79"/>
<circle cx="199.6" cy="120.2" r=".79"/>
<circle cx="199.6" cy="125.9" r=".79"/>
<circle cx="199.6" cy="124" r=".79"/>
<circle cx="201.4" cy="123" r=".8"/>
<circle cx="201.4" cy="128.7" r=".8"/>
<circle cx="201.4" cy="130.7" r=".8"/>
<circle cx="201.4" cy="124.9" r=".8"/>
<circle cx="201.4" cy="121.1" r=".8"/>
<circle cx="201.4" cy="126.8" r=".8"/>
<circle cx="203.1" cy="127.8" r=".79"/>
<circle cx="203.1" cy="131.6" r=".79"/>
<circle cx="203.1" cy="129.7" r=".79"/>
<circle cx="203.1" cy="125.9" r=".79"/>
<circle cx="203.1" cy="122.1" r=".79"/>
<circle cx="203.1" cy="120.2" r=".79"/>
<circle cx="203.1" cy="124" r=".79"/>
<circle cx="204.9" cy="123" r=".8"/>
<circle cx="204.9" cy="124.9" r=".8"/>
<circle cx="204.9" cy="130.7" r=".8"/>
<circle cx="204.9" cy="121.1" r=".8"/>
<circle cx="204.9" cy="128.7" r=".8"/>
<circle cx="204.9" cy="126.8" r=".8"/>
</g>
<g font-size="8.5">
<text x="198.9" y="195.5">A</text>
<text x="212.8" y="195.4">CPU Box</text>
</g>
<g font-size="8.1">
<text x="67.6" y="8.5">2</text>
<text x="207.3" y="8.5">1</text>
<text x="4" y="56.2">B</text>
<text x="270.7" y="56.2">B</text>
<text x="3.3" y="164.1">A</text>
<text x="270" y="164.1">A</text>
<text x="67.6" y="211.7">2</text>
<text x="207.3" y="211.7">1</text>
</g>
<g font-size="4.2" fill="#808080">
<text x="70.3" y="20.8">9.10</text>
<text x="183.1" y="22.9">1.00</text>
<text x="29.2" y="59.6">9.20</text>
<text x="136.8" y="59.4">7.70</text>
<text x="233.5" y="58.5">7.83</text>
<text x="156.5" y="74">.63</text>
<text x="146.2" y="80.1">1.20</text>
<text x="178.6" y="79.1">.13</text>
<text x="178.9" y="87.2">.38</text>
<text x="193.6" y="92.8">8.50</text>
<text x="193.4" y="102.7">9.45</text>
<text x="110.6" y="122.6">5.35</text>
<text x="72.6" y="148.6">9.00</text>
</g>
<g font-size="3.4">
<text x="197.8" y="166">TITLE:</text>
<text x="198.7" y="188.1">SIZE</text>
<text x="207.5" y="188.1">DWG. NO.</text>
<text x="256.5" y="188.2">REV</text>
<text x="198.8" y="201.7">SCALE: 1:4</text>
<text x="217.7" y="201.8">WEIGHT:</text>
<text x="244.5" y="201.7">SHEET 1 OF 1</text>
</g>
<text font-size="2.4" x="119.8" y="156.2">UNLESS OTHERWISE SPECIFIED:</text>
<g font-size="2.2">
<text x="119.5" y="161.8">DIMENSIONS ARE IN INCHES</text>
<text x="154.8" y="161.4">DRAWN</text>
<text x="175.4" y="156.6">NAME</text>
<text x="187.9" y="156.7">DATE</text>
<text x="119.5" y="164.4">TOLERANCES:</text>
<text x="119.5" y="167.1">FRACTIONAL</text>
<text x="154.9" y="166.3">CHECKED</text>
<text x="119.5" y="169.7">ANGULAR: MACH</text>
<text x="119.5" y="172.4">TWO PLACE DECIMAL</text>
<text x="142.5" y="169.7">BEND</text>
<text x="154.8" y="171">ENG APPR.</text>
<text x="119.5" y="175">THREE PLACE DECIMAL</text>
<text x="154.9" y="175.7">MFG APPR.</text>
<text x="154.9" y="180.4">Q.A.</text>
<text x="154.9" y="184.6">COMMENTS:</text>
</g>
<g font-size="2.1">
<text x="75.5" y="195.7">NEXT ASSY</text>
<text x="100.9" y="195.7">USED ON</text>
<text x="86.9" y="201.5">APPLICATION</text>
<text x="123.1" y="201.6">DO NOT SCALE DRAWING</text>
</g>
<g font-size="2">
<text x="31.5" y="182.9">PROPRIETARY AND CONFIDENTIAL</text>
<text x="119.2" y="180.6">INTERPRET GEOMETRIC</text>
<text x="119.2" y="183.1">TOLERANCING PER:</text>
<text x="27.8" y="186.5">THE INFORMATION CONTAINED IN THIS</text>
<text x="27.8" y="189">DRAWING IS THE SOLE PROPERTY OF</text>
<text x="27.8" y="191.6">&lt;INSERT COMPANY NAME HERE&gt;. ANY</text>
<text x="119.1" y="186.7">MATERIAL</text>
<text x="27.8" y="194.1">REPRODUCTION IN PART OR AS A WHOLE</text>
<text x="27.8" y="196.6">WITHOUT THE WRITTEN PERMISSION OF</text>
<text x="119.1" y="193.5">FINISH</text>
<text x="27.8" y="199.1">&lt;INSERT COMPANY NAME HERE&gt; IS</text>
<text x="27.8" y="201.7">PROHIBITED.</text>
</g>
</svg>
